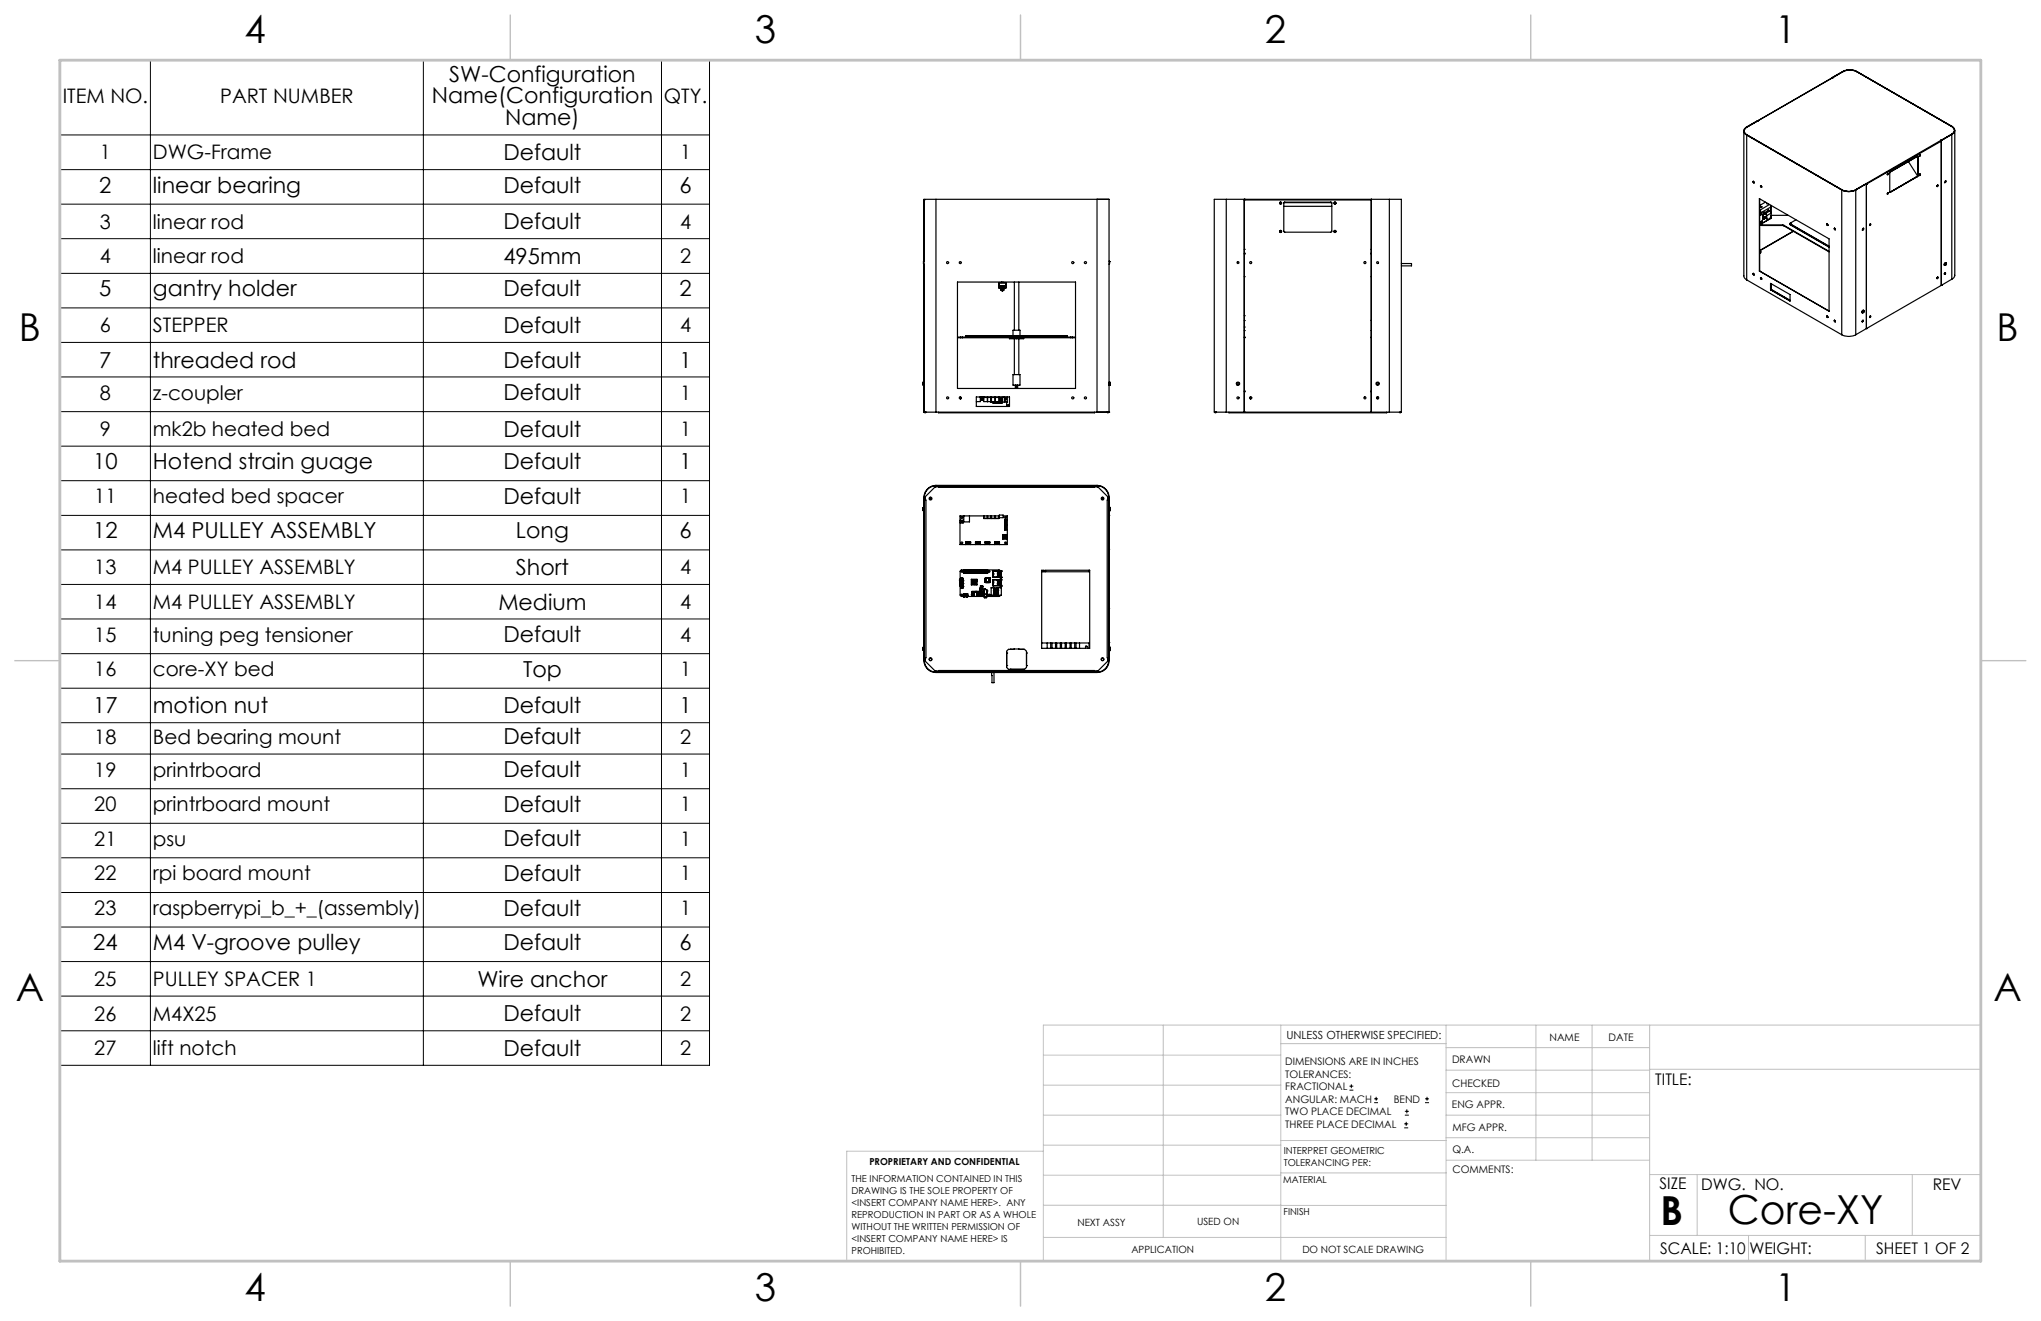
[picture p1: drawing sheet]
<svg xmlns="http://www.w3.org/2000/svg" width="432mm" height="279mm" viewBox="0 0 432 279" stroke-linecap="round" stroke-linejoin="round" font-family="sans-serif">
<g fill="none" stroke="#000" stroke-width=".21">
<path d="M12.7 12.7h137.4v212.6h-137.4zM31.8 12.7v212.6M89.6 12.7v212.6M139.9 12.7v212.6M12.7 35.9h137.4M12.7 28.5h137.4M12.7 43.2h137.4M12.7 50.5h137.4M12.7 57.8h137.4M12.7 65.1h137.4M12.7 72.4h137.4M12.7 79.7h137.4"/>
<path d="M12.7 87.1h137.4M12.7 94.4h137.4M12.7 101.7h137.4M12.7 109h137.4M12.7 116.3h137.4M12.7 123.6h137.4M12.7 130.9h137.4M12.7 138.3h137.4M12.7 145.6h137.4M12.7 152.9h137.4M12.7 159.5h137.4M12.7 166.8h137.4"/>
<path d="M12.7 174.1h137.4M12.7 181.4h137.4M12.7 188.8h137.4M12.7 196.1h137.4M12.7 203.4h137.4M12.7 210.7h137.4M12.7 218h137.4M285.5 230.6h.8M285.5 229.7h.8M285.9 229.3v.9M290.7 233.2h.8M290.7 232.4h.8"/>
<path d="M291.1 232v.8M297.1 238.5h.8M297.1 237.7h.8M297.2 235.9h.9M297.2 235.1h.9M297.5 237.3v.8M297.6 234.6v.9M301.5 233.2h.8M301.5 232.4h.8M301.9 232v.8"/>
</g>
<g fill="none" stroke="#c0c0c0" stroke-width=".21">
<path d="M246.1 216.8v44.9M271 216.8v49.9M305.9 216.8v49.9M324.9 216.8v28.6M336.8 216.8v28.6M349 216.8v49.9M220.7 235.9h50.3M220.7 229.5h50.3M220.7 223.2h50.3M271 220.7h34.9M305.9 231.1h43.1M305.9 226.3h43.1"/>
<path d="M305.9 221.6h43.1M305.9 235.9h43.1M349 226.2h70.1M220.7 243.5h-41.6v23.2h240v-49.9h-198.4v49.9M220.7 254.9l85.2 .1M220.7 248.6h50.3M220.7 242.2h50.3M271 248.1h35M271 241.2h35M305.9 240.6h43.1M306 245.4h43M349 248.4h70.1"/>
<path d="M359.1 248.4v12.9M404.6 248.4v12.9M220.7 261.7h85.2M349 261.3h70.1M369.9 261.3v5.4M394.6 261.3v5.4"/>
</g>
<path d="M107.9 3.2v9.5M215.9 3.2v9.5M323.8 3.2v9.5M3.1 139.7h9.6M419.1 139.7h9.5M107.9 266.7v9.6M215.9 266.7v9.6M323.8 266.7v9.6" fill="none" stroke="#c0c0c0" stroke-width=".3"/>
<path d="M12.7 12.7h406.4v254h-406.4z" fill="none" stroke="#c0c0c0" stroke-width=".6"/>
<g fill="none" stroke="#000" stroke-width=".25">
<path d="M387.6 16.4h.1M387.6 16.4v.1M387.6 16.4l.1 .1M387.7 16.4h.1M387.7 16.5l-15.8 9.1M387.7 16.5h.1M389.9 15.1l1.1-.3h1l.9 .3M389.9 15.1h.1M389.9 15.1l-2.3 1.3M389.9 15.1l1.1-.3 1 .1 .8 .2M389.9 15.1l-18.1 10.5M389.9 15.1l-2.2 1.3"/>
<path d="M392.8 15.1l20.1 11.6M392.8 15.1h.1M392.9 15.1l20 11.6M368.9 27.7v30.7l.2 .4 .4 .4M369.5 26.8a.92 .92 0 0 0-.6 .9 .92 .92 0 0 0 .6 .9M369.5 28.6v30.6M369.5 28.6l20.1 11.6M369.5 26.8l.1 .1M369.6 26.9a.87 .87 0 0 0-.6 .8 .87 .87 0 0 0 .6 .8M369.6 28.5l20.1 11.6M369.6 28.5l-.1 .1M370.9 38.3l.2 .2v.2l-.2-.1z"/>
<path d="M370.9 38.3l.2 .4M371 38.4l.1 .2M371.8 25.6h.1M371.8 25.6l-2.2 1.3M371.9 25.6h.1M371.9 25.6l-.1-.1-2.3 1.3M372.5 39.3l.2 .1v.2l-.2-.2zM372.5 39.3l.2 .3M372.6 39.3l.1 .2M394.8 38.8l.1 30.7M394.8 38.8l-2.2 1.3M394.8 38.8h.1"/>
<path d="M394.9 38.9h.1M399.3 36.7h.2l-.1 .3zM399.4 36.7l.1 .1-.2 .1zM403.8 34.2l1.9 3M405.6 37.3l-5.8 3.4M405.6 37.3l.1 .1M405.7 33.1l-5.9 3.3v4.3h.1M405.7 33.1h.1M405.7 33.1h-.1M405.7 37.4l-5.8 3.3M405.7 33v.1M405.7 37.1l-.1 .2"/>
<path d="M405.7 33.1v4M405.7 37.1l.1 .1M405.8 37.2l-.1 .2M405.8 33.1v4.1M406 37.1l.2-.3-.2 .3M406 33l.2-.3-.2 .4M406.1 36.9h.2l-.1 .2zM406.2 32.7l.1 .2-.2 .2zM409.8 39.3l.2-.2-.2 .3h.1M409.8 39.3v.1M409.8 39.3l.1 .1M409.9 39.2l.1 .1-.2 .2z"/>
<path d="M410.6 29.7h.1M410.6 29.7l.1 .1-15.8 9.1M410.7 29.7v30.7M411.7 38.2v.3l-.3 .2M412.9 26.7a.87 .87 0 0 1 .6 .9 .87 .87 0 0 1-.6 .8M412.9 28.4l-2.2 1.3M412.9 28.4l-20.3 11.7M412.9 28.4h.1M412.9 26.7a.91 .91 0 0 1 .7 .9 .91 .91 0 0 1-.7 .8M412.9 28.4v30.7M412.9 26.7h.1M413.6 27.6v30.7l-.2 .4-.5 .4"/>
<path d="M195.5 55.2l-.1 .1 .1 .6M195.5 42.3h.1M198 42.2h-2.5v45M198 42.2v45M198 42.2h34.1M202.6 59.7h24.9v22.5h-24.9zM211.3 59.9h.1M211.3 59.9v.5M211.4 59.8v.1M211.4 59.8l-.1 .1M211.4 59.9v.5M211.4 59.9h1.4"/>
<path d="M211.4 59.8h1.4M211.9 59.7v.1M212.2 59.7v.1M212.8 59.8v.1M212.8 59.9h.1M212.8 59.8l.1 .1M212.8 59.9v.5M212.9 59.9v.5M214.6 59.7v10.1M215.5 59.7v10.1M232.1 42.2h2.5M232.1 42.2h2.5v45h-2.5"/>
<path d="M232.1 42.2v45M234.6 55.2l.1 .2M234.7 55.4l-.1 .5M234.7 55.4h.1M259.4 42.2h-2.5v45h2.5M259.4 42.2h34.5M259.4 42.2v45M263.2 52.7h.1M263.2 42.2v.1h26.9v-.1v45M263.2 42.2h.1M263.2 58.5h.1M263.2 53.6h.1"/>
<path d="M263.2 53.7h.1M263.2 42.2v45M271.6 43.6h10.2M271.8 42.8l-.2 .1 .1 6.2h9.9l.2-.1v-6.1l-.2-.1M271.8 42.8v.1h9.8v-.1M271.8 42.8h9.8M290.1 52.7h.1M290.1 42.2h.1M290.1 58.5h.1M290.1 53.6h.1M290.1 53.7h.1M293.9 42.2h2.6v45h-2.6"/>
<path d="M293.9 42.2v45M296.5 55.7h2.1v.5h-2.1M369.5 59.2l20.1 11.6M370.9 57.8l.2 .3M371 57.9l.1 .2M372.2 42l14.8 8.5v15.3l-14.8-8.5zM372.2 57.3h.1M372.3 52.7v.3M372.3 53.1l.2 .1M372.3 53.5l.1 .1M372.3 44.4h.2M372.3 47.5l.1 .1"/>
<path d="M372.3 57.3l14.7 8.5M372.3 42.1v15.2M372.4 47.5l.3 .1M372.4 47.6l.3 .1M372.4 47.5v.1M372.5 44.4v.8M372.5 47v.4M372.5 47.4h-.2l.1 .1M372.5 45.2l-.2 .1M372.5 45.2l.3 .1M372.5 58.7l.2 .2-.1 .2zM372.5 58.7l.2 .4z"/>
<path d="M372.6 58.8l.1 .2M372.7 47.6h4.4M372.7 47.6v.1M372.7 47.7h4.4M372.8 45.3l-.5 .3M372.8 45.3a1.12 1.12 0 0 1-.5 1.8M372.9 45.5l.5-.3 .3 .2v.3l-.7 .4v-.3M373.2 46l.7 .4M373.2 44.9h.1l-.1 .1zM373.2 45.2v.1M373.2 45v.3M373.2 45l.3 .2"/>
<path d="M373.4 45.9l.4 .2M373.5 42.8l-1.2 .7M373.5 45.2l.3 .4M373.8 42.9v.2h.3M373.8 45.6v.5M374.1 44.4l.1-.1v.2zM374.4 43.3l-1.9 1.1M374.4 44.6l.3 .5M374.4 44.6l-.9 .6M374.4 44.6l-.2-.1-1 .5M374.6 59.9l4.1 2.4v1.4l-4.1-2.4zM374.6 60v1.2"/>
<path d="M374.7 43.4v1.6M374.7 45.7v.5M374.7 46.2l-2.2 1.2M374.7 43.8l-2 1.1v.4M374.7 46.2l-2 1.1v-.5M374.7 45.1l-.1 .7a.48 .48 0 0 1-.3 .5 .48 .48 0 0 1-.5-.1v-.1M374.7 45.5h3.6M374.7 45.1l-.9 .5M377.1 47.6l.3 .1M377.1 47.7l.3 .1M377.1 47.6v.1M377.4 47.7l9.6 5.5"/>
<path d="M377.4 47.7v.1M377.4 47.8l9.6 5.5M378.6 47.3v.2l8.4 4.8M378.6 47.4l8.4 4.8M378.6 47.3l8.4 4.8M378.8 47.3h.2M379.4 48.9l-7.1 4.1M379.4 48.9l-7.1 4.2M379.9 46.5l-1.3 .8M386.5 47.4h.1l.1 .3zM386.5 47.3l.2 .4M386.6 47.4l.1 .2"/>
<path d="M388.1 48.3l.2 .1v.2zM388.1 48.3l.2 .3M388.2 48.3l.1 .2M389.6 40.2l1.4 .3 1-.1 .6-.2M389.6 40.2v30.6M389.7 40.1l1.3 .4 1-.1 .6-.3M389.7 40.1l-.1 .1M392.6 40.1v.1M392.6 40.2v30.6M394.2 48.2v.4l-.2 .1M395.6 47.4h.2l-.1 .3h-.2zM395.6 47.6l.1-.3v.3l-.2 .1"/>
<path d="M395.6 47.6h-.1M395.6 47.6h.1M395.6 47.6v.1M399.3 41l.2-.3-.2 .3M399.3 40.8h.2l-.1 .3zM399.8 40.7h.1M409.8 58.8h.1M409.9 58.7l.1-.1v.2l-.2 .1zM410 58.6l-.2 .3zM411.4 57.9l.2-.2-.2 .3M411.4 57.9h-.1M411.4 57.9h.1"/>
<path d="M411.4 57.7h.2v.2l-.2 .1zM411.7 55.8v.2l-.1 .1zM411.7 55.6l.1 .1-.1 .4h-.3M411.7 55.6l-.3 .1v.4M412.9 59.1l-2.2 1.3M202.6 71.3h.6M202.6 71.4h.6M203.2 71.3h.4M203.2 71.4h.4M203.2 71.3v.1M203.6 71.3h23M203.6 71.4h23"/>
<path d="M203.6 71.3v.1M204.4 71.3v-.3h21.3v.3M204.4 71.2h21.3M211.3 60.8h.1M211.3 60.6h.1M211.3 60.4h.1M211.3 60.8l.1 .1M211.3 60.4v.2M211.3 60.6v.2M211.4 60.8v.1M211.4 60.6v.2M211.4 60.8h1.4"/>
<path d="M211.4 60.9h1.4M211.4 60.6h1.4M211.4 60.4h1.4M211.7 61.1h.7v.2h-.7zM211.8 60.9v.2M211.9 61.3l.1 .3M212 61.6h.1M212.1 61.1v.2M212.3 61.3l-.2 .3M212.3 60.9v.2M212.8 60.8v.1M212.8 60.8h.1"/>
<path d="M212.8 60.6h.1M212.8 60.4h.1M212.8 60.6v.2M212.9 60.8l-.1 .1M212.9 60.4v.2M212.9 60.6v.2M213.6 71.4v.2h3v-.2M214.3 71v-1.2h1.5v1.2M214.3 79.2h1.5v2.3h-1.5zM214.6 71.6v7.6M215.5 71.6v7.6M226.6 71.3h.3"/>
<path d="M226.6 71.4h.3M226.6 71.3v.1M226.9 71.3v.1M226.9 71.3h.6M226.9 71.4h.6M263.2 66.8h.1M263.2 71.4h.1M263.2 71.3h.1M263.2 67.8h.1M263.2 69.2h.1M263.2 69.9h.1M290.1 71.3h.1"/>
<path d="M290.1 71.4h.1M290.1 67.8h.1M290.1 69.9h.1M374.6 61.2v.1M374.6 61.2l4.1 2.4M374.7 61.2h-.1M374.7 61.2l4 2.3M374.7 60v1.2M386.5 66.9h.1l.1 .3zM386.5 66.8l.2 .3zM386.6 66.9l.1 .2M388.1 67.7l.2 .2v.2l-.2-.1z"/>
<path d="M388.1 67.7l.2 .4M388.2 67.8l.1 .2M389.6 70.8l1.4 .4 1-.2 .6-.2M394 67.9l.2-.2-.3 .4M394 66.1v.1M394 67.9l-.1 .1M394 67.9l.1 .1M394.1 68l-.1 .1M394.3 65.7v.3l-.3 .2M394.3 65.7h-.2a.27 .27 0 0 0-.2 .2 .27 .27 0 0 0 .1 .2M394.3 65.7l-.4 .2 .1 .2M394.9 69.5h.1"/>
<path d="M394.9 69.5l-2.3 1.3M395.6 66.9h.2v.1l-.2 .2zM395.6 67l.1-.2-.2 .3M395.6 67l-.1 .1M395.6 67l.1 .1M395.6 67.1h.1M410.7 60.4h.1M410.7 60.4l-15.8 9.1M195.4 80.8a.4 .4 0 0 0 0 .7M195.4 80.8v.7M195.4 81h.1M195.4 81.4h.1"/>
<path d="M195.5 87.2h.1M195.5 87.2h2.5M195.6 87.2l.1 .1 .2-.1M195.7 87.2h.1M198 87.2h34.1M198.6 87.2v.1h33v-.1M203.2 83.9v.3h.2M203.2 84.3h.1M203.3 84.2v.1M203.3 84.2l-.1 .1M206.6 84h7v2h-7zM207.4 84h.1"/>
<path d="M207.4 84v.9h-.8M207.4 84h.7M207.5 84v.6v-.6M207.5 84.2h.3M207.5 84.3h.3M207.6 84.1h.1M207.6 84v.1M207.6 84h.1M207.7 84l-.1 .1M207.8 84v.6M207.8 84.2v.1M207.8 84.6h.1"/>
<path d="M207.9 84h.1M208 84v.6l.1-.6M208.1 84h.1M208.1 84v.9h1.6M208.1 84.1h.8M208.9 84v.9M209 84.1h.7M209 84v.9M209.7 85.1h.1M209.7 85.1h.4M209.7 84v1.1M209.8 84v.9h1.7v-.8"/>
<path d="M209.8 84.1h.7M209.9 84.9l-.2 .2M210.1 85.2h.1M210.1 85.2h1.6M210.1 84.9v.3M210.5 84v.9M210.6 84.1h.7M210.6 84v.9M211.1 84.9h.1M211.1 84.9v.2h.6l-.4-.1M211.1 84.9l.1 .1M211.2 85h.1"/>
<path d="M211.2 84.9v.1M211.3 85h.1M211.3 84v1M211.3 84.9v.1M211.4 84v.1l.8-.1M211.5 84.8h.2l-.2 .1M211.5 84.2h.2h-.2M211.5 84.7h.2M211.7 84.7h.1M211.7 85.2h.1M211.8 85.1l-.1 .1M211.8 84.3v.5"/>
<path d="M211.8 85.2h.1M211.8 85.2v.1M211.8 84.8h.1M211.8 85.1h.1M211.8 84.2v.1M211.8 84.3h.1M211.8 84.1v.2M211.8 84.8v.3M211.8 84.2h.1M211.8 85.3h.1M211.8 84.1v1M212.5 84v.9l.1-.8h.5"/>
<path d="M212.8 84.1v.4l.1-.4M213 85.9h.1M213 85.7h.4M213 85.1v.9M213.1 84v1.1h-1v-1M213.4 85.7v.3M213.4 85.7h.2M214.8 81.5v.7M214.9 81.5v.5h.3v-.5M215.3 81.5v.7M232.1 87.2h1.2a.96 .96 0 0 1 1 .1l.3-.1M234.4 87.2h.1"/>
<path d="M234.6 87.2h.1M234.6 81h.1M234.6 81.4h.1M234.8 80.8l.1 .1v.5l-.1 .1M234.8 80.8h-.1l.1 .7M234.8 80.8v.7M257 87.2l.1 .1 .2-.1M257.1 87.2h.1M259.4 87.2h34.5M260 87.2v.1h33.4v-.1M263.2 82.7h.1M263.2 82.9h.1"/>
<path d="M263.2 87.2h.1M264.4 84.1h.4v.1M264.5 84.1v.3M264.6 84.1v.3M290.1 82.7h.1M290.1 82.9h.1M291.4 84v.3M291.6 84v.3M296.1 87.2l.1 .1 .2-.1M296.2 87.2h.1M195.4 107.4a.4 .4 0 0 0 0 .6M195.4 107.4v.6"/>
<path d="M195.4 107.4h.1M195.4 108h.1M195.4 107.5h.1M195.4 107.9h.1M195.5 109h.1M195.5 105.2v34.5M195.5 105.2h.1M195.5 108.2h.1M195.5 107.2h.1M195.5 116.2h.1M195.6 105.8h.3v33.3h-.3M195.6 105.3v.5"/>
<path d="M195.6 105.8v33.3M195.6 105.3h.1M195.7 105.3v.5M195.8 105.1l-.1 .2M195.8 105.1l-.2 .2M195.8 105.1v.7M197.9 102.9l-2.1 2.2M198 102.8a2.45 2.45 0 0 0-2.5 2.4M198 102.7a2.58 2.58 0 0 0-2.5 2.5M198 102.7v.1M198 102.7h34.1M198 102.8h34.1"/>
<path d="M198.1 102.9h.5h-.7M198.1 102.9h-.2M198.1 102.9l-.1-.1-.1 .1M198.6 102.8v.3h33v-.3M203.2 110h.6v.6h-.6zM203.9 109.1v1.3h1.2v-1.3M204.3 115.2v-.6h1.1v.6M204.3 114.7h1.1M204.4 114.9h.1M204.8 114.9h.1M205 114.9h.1M205.2 114.9h.1"/>
<path d="M206.4 115.2v-.6h1v.6M206.4 114.7h1M206.5 114.9h.1M206.7 114.9h.1M207 114.9h.1M207.3 114.9h.1M208.1 109.1v.6h.8v-.6M208.1 109.6h.8M208.4 115.2v-.6h1v.6M208.4 114.7h1M208.6 114.9h.1M208.7 114.9h.1"/>
<path d="M209 109.1v.6h.7v-.6M209 109.6h.7M209 114.9h.1M209.3 114.9h.1M209.8 109.1v.6h.7v-.6M209.8 109.6h.7M210.4 115.2v-.6h1.1v.6M210.4 114.7h1.1M210.5 114.9h.1M210.6 109.1v.6h.7v-.6M210.6 109.6h.7M210.9 114.9h.1"/>
<path d="M211.1 114.9h.1M211.3 114.9h.1M211.4 108.9h.8v.6h-.8zM211.4 109.1h-8.3v6.1h10v-6.1h-.9M212.2 113.1h.3v.3h-.3zM212.2 113.6h.3v.3h-.3zM212.6 110v1M212.6 111.1v1M212.7 113.1h.3v.3h-.3zM212.7 113.6h.3v.3h-.3zM212.8 110.1h.1M212.8 110.3h.1"/>
<path d="M212.8 110.6l.1 .1zM212.8 110.8h.1M212.8 111.2h.1M212.8 111.4h.1M212.8 111.7h.1M212.8 111.9l.1 .1zM213.1 110h-.6v1h.6M213.1 111.1h-.6v1h.6M213.1 113.1h-1v.9h1M232.1 102.9h-.5h.6M232.1 102.9h.1M232.1 102.9v-.1l.1 .1"/>
<path d="M232.1 102.8a2.45 2.45 0 0 1 2.5 2.4M232.1 102.7a2.58 2.58 0 0 1 2.5 2.5M232.1 102.7v.1M232.2 102.9l2.2 2.2M234.4 105.1l.2 .2M234.4 105.1v.2M234.4 105.1v.7M234.4 105.3v.5M234.4 105.3h.2M234.6 107.2h.1M234.6 108.2h.1M234.6 116.2h.1"/>
<path d="M234.6 109h.1M234.6 105.3v.2a.22 .22 0 0 1-.1 .2 .22 .22 0 0 1-.3 .1v33.3h.4v.5M234.6 105.2v34.5M234.6 105.2h.1M234.6 107.4h.1M234.6 108h.2M234.6 107.5h.1M234.6 107.9h.1M234.7 107.4v.1M234.7 107.5v.5M234.7 107.4h.1M234.8 107.4h.1v.6h-.1"/>
<path d="M234.8 107.4v.6M195.4 136.9l-.2 .1v.4l.2 .2M195.4 136.9v.7M195.4 137.6h.1M195.4 136.9h.1M195.4 137.5l.1 .1M195.4 137.4h.1M195.4 137h.1M195.5 135.9h.1M195.5 139.7a2.52 2.52 0 0 0 2.5 2.5M195.5 139.7h.1M195.5 139.7a2.46 2.46 0 0 0 2.5 2.4"/>
<path d="M195.5 137.8h.1M195.5 136.7h.1M195.5 128.7h.1M195.6 139.1v.5M195.6 139.6l.2 .2M195.6 139.6h.1M195.7 139.1v.5M195.7 139.6l.1 .2M195.8 139.8l2.1 2.2M195.8 139.1v.7M203.1 123.9h.1M203 122.8h.1"/>
<path d="M203.1 122.6h.1M203.1 123.8h.1M203.1 122.7h.1M203.1 122.9h.1M203.1 122.6h-.1l.1 .2M203.1 122.5l-.1 1.4M203.2 122.8l.1-.6h.3v2.3h-.3l-.1-.6M203.3 122.7h.1M203.3 124h.1M203.3 122.6h.1M203.3 124.4h.1M203.3 124.3h.1"/>
<path d="M203.3 122.4h.1M203.3 124.2h.1M203.3 122.3h.1M203.3 122.3h-.1l.1 2.1M203.5 122.7h.2l-.2 .1M203.5 123.7h.2l-.2 .1M203.5 123.8h.2l-.2 .1M203.5 122.6h.2l-.2 .1M203.5 123.6h.2h-.2M203.5 123.4h.2M203.5 123h.2M203.5 122.9h.1"/>
<path d="M203.5 123.9h.2l-.2 .1M203.5 122.6h.1M203.5 123.2h.2M203.5 123.3h.2M203.5 123.4h.1M203.5 123.5h.2h-.2M203.5 122.9h.2M203.5 122.8h.2M203.5 123.1h.2M203.5 124.1h.1M203.5 124h.2M203.6 122.8h.1"/>
<path d="M203.6 123.4h.1M203.6 124h.1M203.6 122.6v1.5M203.6 124.4h.1M203.6 122.3h.1M203.6 124.1h.1M203.6 122.3l.1 .9M203.6 122.5h-.1l.1 1.6M203.7 123.4l-.1 1M203.7 122.8h.1M203.7 123.4h.1M203.7 124h.1"/>
<path d="M203.7 122.9h.1M203.7 123h.1M203.7 123.1v.1M203.7 123.2v.1M203.7 123.3v.1M203.8 126.2h.1M203.8 125.9h.1M203.8 125.7h.1M203.8 126.1h.1M203.8 126.1v.1M203.8 121.1h.1M203.8 120.7h.1"/>
<path d="M203.8 120.9h.1M203.8 120.7v.4M203.8 125.7v.5M203.8 120.7h5.1M203.8 121.1h5.1M203.9 126.2h.1M203.9 125.7h.1M203.9 120.7h-.1M203.9 126h.1M203.9 125.9h.1M203.9 125.6h.1M203.9 126.2h.6"/>
<path d="M203.9 125.6v.6M203.9 120.8h.1M203.9 121h.1M203.9 126.1h.1M203.9 125.8h.1M203.9 125.6v.2M203.9 125.9v.2M203.9 125.6h.5M203.9 125.7h.2M203.9 125.8h.2M204 126h.1M204 126.1h.1"/>
<path d="M204 125.7h.1M204 125.9h.1M204 125.9v.2M204 125.6h.1M204 120.7l-.1 .1M204 125.6v.1M204 125.7h.5M204 120.7h.1M204.1 125.6v.1M204.1 125.7h.1M204.1 125.6h.1M204.1 125.8h.1"/>
<path d="M204.1 120.9h.1M204.1 121.1h.1M204.1 121.1h-.1M204.1 125.7v.1M204.2 125.8h.1M204.2 125.7h.1M204.2 125.7v.1M204.2 120.8h.1M204.2 121h.1M204.2 121l.1 .1M204.3 120.7l-.1 .1M204.3 125.6v.1"/>
<path d="M204.3 125.7h.1M204.3 125.6h.1M204.3 125.8h.1M204.3 120.7h.1M204.3 125.7v.1M204.4 126h.1M204.4 125.7h.1M204.4 120.9h.1M204.4 121.1h.1M204.4 121.1h-.1M204.4 126.1h.1M204.4 125.9h.1"/>
<path d="M204.4 125.6h.1M204.4 125.6v.2M204.4 125.9v.2M204.4 125.8h.1M204.4 120.7l.1 .1M204.5 126h.1M204.5 126.1h.1M204.5 125.9h.1M204.5 120.8h.1M204.5 121h.1M204.5 125.9v.2M204.5 121l-.1 .1"/>
<path d="M204.5 126.2h.1M204.5 126.1v.1M204.5 125.7h.1M204.5 125.6h.1M204.5 125.6v.6M204.6 125.7h.1M204.6 126.1h.1M204.6 126.1v.1M204.6 126.2h.1M204.6 125.9h.1M204.6 125.9v.1M204.6 126h.1"/>
<path d="M204.6 120.7h.1M204.6 125.7v.5M204.6 120.9h.1M204.6 121.1h.1M204.7 120.7l.1 .1M204.7 120.7v.1M204.7 121v.1M204.7 120.8h.1M204.8 120.8h.1M204.8 121h.1M204.8 121l-.1 .1M204.8 120.9h.1"/>
<path d="M204.8 120.7h.1M204.9 121.1h.1M204.9 120.9h.1M205 121h.1M205 120.8h.1M205.1 120.7h.1M205.1 121.1h.1M205.1 120.9h.1M205.2 120.8h.1M205.2 121h.1M205.3 120.7l-.1 .1M205.3 120.7h.1"/>
<path d="M205.4 121.1h.1M205.4 120.9h.1M205.4 121.1h-.1M205.5 121h.1M205.5 120.8h.1M205.5 121v.1M205.5 122.5h1.2v1.2h-1.2zM205.5 125.7h.1M205.5 125.8h.1M205.5 120.7v.1M205.5 125.7v.1M205.6 123.3h.1"/>
<path d="M205.6 123.4h.1M205.6 123.2h.1M205.6 122.9h.1M205.6 123.1h.1M205.6 122.8h.1M205.6 122.8v.1M205.6 123h.1M205.6 122.7h.1M205.6 125.7h.1M205.6 125.8h.1M205.6 122.9l.1 .1M205.6 123.3v.1"/>
<path d="M205.6 126.2h.1M205.6 125.3l.1 .9M205.6 120.7h.1M205.6 122.8v.2M205.6 123.2l.1 .1M205.6 121.1h.1M205.6 120.9h.1M205.6 123v.1M205.6 125.1v.2l1.1-.1M205.7 123.3h.1M205.7 123.3v.1M205.7 123.4h.1"/>
<path d="M205.7 123.2h-.1M205.7 123.1h.1M205.7 122.8h.1M205.7 123h.1M205.7 122.8v.2M205.7 123.3h-.1M205.7 123h-.1M205.7 120.7l.1 .1M205.7 120.7v.1M205.7 126.2h1.3M205.7 120.8h.1M205.7 121h.1"/>
<path d="M205.7 121v.1M205.7 125.3h.1M205.8 121h.1M205.8 120.8h.1M205.8 125.5h.1M205.8 125.5v.6M205.8 125.4h.1M205.8 121l-.1 .1M205.8 125.2v.2M205.8 125.9h.1M205.8 125.9h.2M205.8 125.6v.2"/>
<path d="M205.8 125.8l.2 .1M205.8 125.8v.1M205.8 126h.1M205.8 120.7h.1M205.8 126.1h.1M205.8 126h.2M205.8 125.9v.2M205.9 121.1h-.1M205.9 120.9h-.1M205.9 121.1h.1M205.9 125.3h.1M205.9 126v.1"/>
<path d="M205.9 125.2v.1M205.9 125.2h.1M206 126v-.5l-.1 .6M206 125.2l-.1 .2M206 126h.1M206 125.9h.1M206 125.4h-.1M206 125.3l-.2 .1M206 125.3h.1M206 125.2v.1M206 125.2h.1M206 120.7v.1"/>
<path d="M206 121v.1M206 120.8h.1M206 121h.1M206.1 123.6h.1M206.1 123.5v.1M206.1 123.5h.1M206.1 123.4h.1M206.1 123.3h.1M206.1 123.4v.1M206.1 122.9h.1M206.1 122.9l.1 .1M206.1 122.7h.1"/>
<path d="M206.1 122.8h.1M206.1 123h.1M206.1 125.2h.1M206.1 123.5h.3M206.1 123.2h.1M206.1 123.6h.3M206.1 122.7v.2M206.1 123v.3M206.1 123.3v.1M206.1 125.2v.1M206.1 123.1l.1 .1M206.1 123.1h.1"/>
<path d="M206.1 122.9v.1M206.1 122.8v.1M206.1 123v.1M206.1 125.3h.1M206.1 120.7h.1M206.1 120.9h.1M206.1 122.7v.4M206.1 123l.1 .1M206.1 121.1h.1M206.1 122.7l.1 .1M206.1 125.2l.1 .1M206.2 123.6h.1"/>
<path d="M206.2 123.4h.1M206.2 123.5h.1M206.2 122.9h.1M206.2 123h.1M206.2 122.8v.1M206.2 123h-.1M206.2 122.8h.1M206.2 123.1h.1M206.2 125.2h.1M206.2 123.2h.1M206.2 125.2v.1M206.2 122.7h-.1"/>
<path d="M206.2 123.5v.1M206.2 123.4h-.1M206.2 123.3h.1M206.2 123.4v.1M206.2 122.7h.1M206.2 123v.1M206.2 123.2l-.1 .3M206.2 122.9v.1M206.2 123.2v.1M206.2 122.8h-.1M206.2 120.8h.1M206.2 121h.1"/>
<path d="M206.3 120.8h.1M206.3 121h.1M206.3 122.9h.1M206.3 123.1h.1M206.3 123v.1M206.3 123h.1M206.3 122.8h.1M206.3 122.9v.1M206.3 122.7h.1M206.3 125.1h.1M206.3 125.2h.1M206.3 123.5v.1"/>
<path d="M206.3 125.2v.1M206.3 125.1h-.7v1.1M206.3 123.5h.1M206.3 122.8v.1M206.3 123.5l.1 .1M206.3 123.6h.1M206.3 120.7h.1M206.3 122.7v.1M206.4 123.5h.1M206.4 123.6h.1M206.4 122.8l-.1 .1M206.4 122.8h.1"/>
<path d="M206.4 122.9h.1M206.4 123h.1M206.4 122.7h.1M206.4 122.7h-.1M206.4 125.2h.1M206.4 120.9h.1M206.4 122.9h-.1M206.4 123.1h.1M206.4 125.2v.1M206.4 123.5v.1M206.4 122.8v.1M206.4 123v.1"/>
<path d="M206.4 125.1h.1M206.4 125.1h.6l.1 1.1M206.4 123.5l-.1 .1M206.4 122.8h-.1M206.4 123h-.3M206.4 122.9v.1M206.4 123h-.1M206.4 122.7l-.1 .1M206.5 120.8h.1M206.5 121h.1M206.5 125.2h.1M206.5 125.2v.1"/>
<path d="M206.5 125.2l.1 .1M206.6 125.3h.1M206.6 125.2v.1M206.6 125.2h.1M206.6 120.7l-.1 .1M206.6 120.7h.1M206.6 120.9h.1M206.6 121.1h.1M206.7 125.2h.1M206.7 120.9h-.1M206.7 125.5v.5l.1 .1M206.7 125.8v-.3v.5"/>
<path d="M206.7 125.9h.1M206.7 125.2v.1M206.7 125.9h.2M206.7 125.3h.1M206.7 120.8h.1M206.7 121h.1M206.7 125.4h.1M206.7 125.9v-.1l.1 .1M206.7 126h.1M206.7 125.3l.2 .1M206.7 121l.1 .1M206.7 125.2v.2"/>
<path d="M206.8 125.3h.1M206.8 125.2v.1M206.8 125.2h.1M206.8 121v.1M206.8 125.4h.1M206.8 125.2l.3 .1h-.1M206.8 120.7l-.1 .1M206.8 120.7v.1M206.8 126v.1M206.8 126h.1M206.8 125.9h.1M206.9 125.5l-.1 .6z"/>
<path d="M206.9 120.7h.1M206.9 125.9h.1M206.9 125.6l-.1 .1M206.9 125.2v.2M206.9 120.9h.1M206.9 121.1h.1M206.9 125.3h.1M207 126.2h.1M207 120.7v.1M207 125.3v.9M207 120.8h.1M207 121h.1"/>
<path d="M207 121v.1M207.1 125.7h.1M207.1 125.8h.1M207.1 125.7v.1M207.1 120.7h.1M207.2 120.9h.1M207.2 121.1h-.1M207.2 121.1h.1M207.2 120.7l.1 .1M207.3 121l-.1 .1M207.3 120.8h.1M207.3 121h.1"/>
<path d="M207.4 120.7h.1M207.4 120.9h.1M207.4 125.2h.1M207.4 124.6h.1M207.4 121.1h.1M207.4 124.3h.1M207.4 124.4h.1M207.4 124.5h.1M207.4 124.6h.2M207.4 124.5h.2M207.4 125.2h.2M207.4 124.3h.2"/>
<path d="M207.4 124.4h.2M207.4 124.8h.1M207.4 125.1h.1M207.4 125.1v1M207.5 121h.1M207.5 120.8h.1M207.5 124.2h.1l-.1 1.6M207.5 123.9v2.2M207.5 125.8h.1M207.5 124.2v1.6M207.5 124.6h.1M207.6 125.2h.1"/>
<path d="M207.6 124.6h.1M207.6 124.7h-.2h.2M207.6 124.8h-.2h.2M207.6 124.9h-.2h.2M207.6 125h-.2h.2M207.6 125.1h-.2h.2M207.6 125.2l-.2 .1h.2M207.6 125.4h-.2h.2M207.6 125.5h-.2h.2M207.6 125.6h-.2h.2M207.6 125.7h-.2h.2M207.6 120.7h.1"/>
<path d="M207.6 121.1h.1M207.7 120.9h.1M207.8 120.8h.1M207.8 121h.1M207.8 125.9h.1M207.8 124.1h.1M207.8 126h.1M207.8 124h.1M207.8 124.4h.1l-.1 1.3M207.8 124.3h.1M207.8 120.7v.1M207.9 125.6h.1"/>
<path d="M207.9 124.4h.1M207.9 124.4l-.1-.5h-.4v.9M207.9 124.3h.1M207.9 125.6l-.1 .5M207.9 120.9h.1M207.9 120.7h.1M207.9 121.1h.1M208 121h.1M208 120.8h.1M208 121l.1 .1M208.1 120.7l-.1 .1M208.1 126.2h.1"/>
<path d="M208.1 120.7h.1M208.1 124.9h.1M208.2 124.9l-.1 1.3M208.2 126.2v-1.5h.6l-.1 1.7M208.2 120.9h.1M208.2 121.1h.1M208.2 121.1h-.1M208.2 125.6h.2v.2h-.2M208.2 126.4h.1M208.2 126.4h.5M208.2 120.7l.1 .1M208.2 126.2v.2"/>
<path d="M208.3 120.8h.1M208.3 121h.1M208.3 121l-.1 .1M208.4 120.9h.1M208.4 120.7h.1M208.4 122.3h.1M208.4 123.2h.1M208.4 122.4h.1M208.4 122.7h.1M208.4 123h.1M208.4 122.8h.1M208.4 122.6h.1"/>
<path d="M208.4 122.9h.1M208.4 123.1h.1M208.4 122.5h.1M208.4 123.2h.9M208.4 122.3h.9M208.4 122.3v.9M208.4 121.1h.1M208.5 122.4h.1M208.5 120.9h-.1M208.5 122.3h.1M208.5 124.6l-.1 .1h.2M208.5 124.6v.1"/>
<path d="M208.5 123.2h.1M208.5 120.7l.1 .1M208.5 124.6l-.1-.1v.2M208.5 120.7v.1M208.5 121v.1M208.5 120.8h.1M208.6 121h.1M208.6 120.8h.1M208.6 123.2h.1M208.6 121l-.1 .1M208.6 122.3h.1M208.6 120.7h.1"/>
<path d="M208.6 120.9h.1M208.7 123.2h.1M208.7 122.3h.1M208.7 121.1h.1M208.7 120.9h.1M208.7 126h.1M208.7 125.9h.3l-.2 .1M208.8 120.8h.1M208.8 121h.1M208.8 123.2h.1M208.8 124.9h.2v.2h-.2M208.8 122.3h.1"/>
<path d="M208.8 126.2h.1M208.8 125.1v.8M208.8 126v.2M208.9 120.7h.1M208.9 123.2h.1M208.9 122.3h.1M208.9 121.1h.1M208.9 120.9h.1M208.9 120.7v.4M209 123.2h.1M209 122.3h.1M209.1 123.2h.1"/>
<path d="M209.1 122.3h.1M209.2 122.3h.1M209.2 123.2h.1M209.3 122.3h.1M209.3 123.2h.1M209.3 122.8h.1M209.3 122.9h.1M209.3 123h.1M209.3 123.1h.1M209.3 122.7h.1M209.3 122.4h.1M209.3 122.6h.1"/>
<path d="M209.3 122.5h.1M209.3 122.3v.9M209.7 125.9h.1M209.7 124.3h.1M209.7 124.3h2.1v1.6h-2.1M209.7 124.3v1.6M210.1 123.9h.1M210.1 122.6l1.6 .1M210.1 122.1h.1M210.1 120.8h.1M210.1 122.6h.1M210.1 123.1h.1"/>
<path d="M210.1 123.3h.1M210.1 121.3h.1M210.1 121.5h.1M210.1 120.8v1.3M210.1 122.6v1.3M210.1 120.8h1.6M210.1 123.9h1.6M210.1 122.6h1.6M210.1 122.1h1.6M210.2 125.5l.3 .1h-.1l.1 .2-.3-.1h.1zM210.2 125.7h.1M210.3 124.9h.1"/>
<path d="M210.2 125h.1M210.3 124.5v.1M210.3 124.5h.2M210.3 124.8l.1 .2M210.3 124.8l-.1 .2 .3 .1-.1-.1M210.3 124.7h.1M210.3 124.9v.1M210.3 124.5v.3M210.3 124.6h.1M210.3 125.2h.1M210.3 125.2l.2 .1h-.1M210.3 124.5l.2 .2"/>
<path d="M210.3 125h.1M210.4 124.5h-.1M210.4 125h.1M210.4 125l.1-.1-.1 .1M210.4 125.4l-.1 .1M210.4 125.3l-.1 .2M210.4 125.1l-.1 .1M210.4 125.2l.1 .2M210.4 125.1l.1 .1zM210.4 124.5h.1M210.4 125.4h.1M210.4 125.4v.1"/>
<path d="M210.5 125.4v.1l-.1-.1M210.5 125.4h.1M210.5 124.7l-.2 .1M210.5 124.7h.1M210.5 124.5h.1M210.5 124.7l-.2-.1 .2 .1M210.9 124.5l.2-.1-.2 .1 .2 .1zM210.9 125.1h.2zM210.9 125h.1M210.9 125.3h.1M210.9 125.8h.2M210.9 125.2h.2"/>
<path d="M210.9 124.9v.1M210.9 125.2v.1M210.9 125.7h.1M210.9 125.8h.1M210.9 124.9h.2M210.9 125.1h.1M210.9 125.6h.1M210.9 125.4h.1M210.9 124.5h.1M210.9 124.8h.2zM210.9 125.6h.2M210.9 125.1l.1 .1"/>
<path d="M211 125.9h.1M211 124.7h.1M211 125.5h.1M211 125.5l-.1 .1h.2M211 124.3h.1M211 125.5v.1M211 125.5l-.1 .1M211 125.4h-.1M211 125.4h.1M211 124.7l.1 .1M211 124.7l-.1 .1h.2M211 125.3l.1 .1"/>
<path d="M211 125.3v.2M211 125.6h.1M211 125.7v.1M211 124.6v.1M211 124.6l.1 .1M211 125.4v.1M211.1 125.6h-.1M211.1 125.4h.1M211.1 124.7h.1M211.1 124.8h.1M211.1 125.5v.1M211.1 125.5h-.1"/>
<path d="M211.1 124.9v.1M211.1 125.2v.1M211.1 125.6l-.2 .1M211.1 125.8h.1M211.3 121.6h-.3h.7v.3h-.7l.3-.1M211.3 121h-.3h.7v.3h-.7l.3-.1M211.3 121.6l.1 .1M211.3 121.8h.1M211.3 121h.1M211.3 121.2h.1M211.3 121v.2M211.3 121.6v.2"/>
<path d="M211.4 123.6h.1M211.4 123.4v.1M211.4 123.4h-.4h.7v.3h-.7l.4-.1M211.4 122.8h-.4h.7v.3h-.7l.4-.1M211.4 123h.1M211.4 122.8l.1 .1M211.4 122.8v.2M211.4 123.4v.2M211.4 121v.2M211.4 121.7v.1M211.4 123.5h.1M211.4 121.8h.1"/>
<path d="M211.4 121.7h.1M211.4 121l.1 .1M211.4 121.2h.1M211.5 123.6h.1M211.5 122.9h.1M211.5 122.9v.1M211.5 121.7h.1M211.5 121.1v.1M211.5 121.7v.1M211.5 121.1h.1M211.5 123.5v.1M211.5 123.5h.1"/>
<path d="M211.5 123h.1M211.5 121.8h.1M211.5 121.2h.1M211.6 125.9l-.2 .3h-4.3M211.6 120.8l-.2-.3-8.1 .1-.2 .2v5.1l.3 .3h2.2M211.6 122.1v.5M211.6 123.9v.4M211.7 123.9h.1M211.7 122.7h.1M211.7 122.6v.1M211.7 122.6h.1M211.7 120.8l.1 .1"/>
<path d="M211.7 122.1h.1M211.7 120.8h.1M211.8 122.7h.1M211.8 123.8h.1M211.8 123.8l-.1 .1M211.8 124h.1M211.8 123.9h.1M211.8 123.9v.1M211.8 122.6h.1M211.8 120.9h.1M211.8 122h.1M211.8 122l-.1 .1"/>
<path d="M211.8 122.1h.1M211.8 122.1v.1M211.8 122.2h.1M211.8 120.8h.1M211.8 120.9v1.1M211.8 122.7v1.1M213 138.1h.1M213.2 137.5l.2-.2h2.1h1.2l.3 .3 .2 .2v3.3l-.3 .3-.2 .2h-3.3l-.2-.2-.2-.3v-3.3zM213.7 137.3h.1M216.4 137.3h.1M217.2 138.1h.1M220.4 136h10v1.1"/>
<path d="M220.9 120.9v-.3h-.5v16.5h9.3l.1-.5 .2 .1v.4h.5v-16.5h-9.3v.3M221.5 136v1.1M222.3 136v1.1M222.6 136v1.1M223.3 136v1.1M223.6 136v1.1M224.3 136v1.1M224.6 136v1.1M225.4 136v1.1M225.6 136v1.1M226.4 136v1.1M226.6 136v1.1"/>
<path d="M227.4 136v1.1M227.6 136v1.1M228.4 136v1.1M230.4 120.6v.3h-10M234.4 139.8l-2.2 2.2M234.4 139.1v.7M234.4 139.1v.5M234.4 139.6v.2M234.4 139.6h.2M234.6 136.7h.1M234.6 137.8h.1M234.6 128.7h.1"/>
<path d="M234.6 135.9h.1M234.6 139.7a2.46 2.46 0 0 1-2.5 2.4M234.6 139.6l-.2 .2M234.6 139.7h.1M234.6 136.9h.1M234.6 139.7a2.52 2.52 0 0 1-2.5 2.5M234.6 137.4h.1M234.6 137h.1M234.7 136.9v.7M234.7 137.6h.1M234.7 136.9h.1M234.7 137.5l-.1 .1"/>
<path d="M234.8 136.9h.1v.6l-.1 .1M234.8 136.9v.7M197.9 142l.1 .1 .1-.1M197.9 142h.2M197.9 142h.7M198 142.1v.1M198 142.1h34.1M198 142.2h34.1M198.1 142h.5M198.6 142.1v-.3h33v.3M209.8 142.2l.1 2.2h.4v-2.2M213 140.8h.1"/>
<path d="M213.7 141.6h.1M216.4 141.6h.1M217.2 140.8h.1M231.6 142h.5M231.6 142h.6M232.1 142.1v.1M232.2 142l-.1 .1v-.1M232.2 142h-.1"/>
<circle cx="411.6" cy="38.4" r=".15"/>
<circle cx="200.5" cy="55.6" r=".22"/>
<circle cx="203.2" cy="55.6" r=".22"/>
<circle cx="227" cy="55.6" r=".22"/>
<circle cx="229.6" cy="55.6" r=".22"/>
<circle cx="261.9" cy="55.5" r=".21"/>
<circle cx="264.6" cy="55.5" r=".22"/>
<circle cx="270.9" cy="48.9" r=".22"/>
<circle cx="270.9" cy="42.9" r=".22"/>
<circle cx="270.9" cy="49" r=".18"/>
<circle cx="270.9" cy="43" r=".18"/>
<circle cx="282.4" cy="48.9" r=".22"/>
<circle cx="282.4" cy="42.9" r=".22"/>
<circle cx="282.4" cy="49" r=".18"/>
<circle cx="282.4" cy="43" r=".18"/>
<circle cx="288.8" cy="55.5" r=".22"/>
<circle cx="291.4" cy="55.5" r=".2"/>
<circle cx="371" cy="58" r=".15"/>
<circle cx="372.5" cy="53.4" r=".14"/>
<circle cx="372.6" cy="43.7" r=".18"/>
<circle cx="373.2" cy="46.3" r=".06"/>
<circle cx="378.8" cy="47.3" r=".11"/>
<circle cx="394.2" cy="48.5" r=".15"/>
<circle cx="394.1" cy="68" r=".16"/>
<circle cx="394.3" cy="66" r=".15"/>
<circle cx="200.5" cy="84.2" r=".22"/>
<circle cx="203.2" cy="84.2" r=".22"/>
<circle cx="227" cy="84.2" r=".22"/>
<circle cx="229.6" cy="84.2" r=".22"/>
<circle cx="261.9" cy="81.1" r=".2"/>
<circle cx="261.9" cy="81.2" r=".34"/>
<circle cx="261.9" cy="84.2" r=".22"/>
<circle cx="264.6" cy="84.1" r=".22"/>
<circle cx="288.8" cy="84.1" r=".22"/>
<circle cx="291.4" cy="84.2" r=".22"/>
<circle cx="291.4" cy="81.1" r=".35"/>
<circle cx="291.5" cy="81.2" r=".19"/>
<circle cx="196.9" cy="105.5" r=".15"/>
<circle cx="196.9" cy="105.5" r=".29"/>
<circle cx="203.5" cy="110.3" r=".17"/>
<circle cx="203.5" cy="114.8" r=".18"/>
<circle cx="203.5" cy="109.5" r=".18"/>
<circle cx="212.7" cy="114.8" r=".18"/>
<circle cx="212.7" cy="109.5" r=".18"/>
<circle cx="233.2" cy="105.4" r=".16"/>
<circle cx="233.3" cy="105.4" r=".28"/>
<circle cx="196.9" cy="139.5" r=".25"/>
<circle cx="196.9" cy="139.4" r=".31"/>
<circle cx="203.5" cy="125.8" r=".15"/>
<circle cx="203.5" cy="120.9" r=".15"/>
<circle cx="209.3" cy="125.8" r=".14"/>
<circle cx="209.3" cy="120.9" r=".14"/>
<circle cx="233.3" cy="139.4" r=".3"/>
<circle cx="233.3" cy="139.5" r=".25"/>
</g>
<g font-size="8.5">
<text x="351.3" y="259">B</text>
<text x="365.6" y="258.9">Core-XY</text>
</g>
<g font-size="8.1">
<text x="51.7" y="9">4</text>
<text x="159.7" y="9">3</text>
<text x="267.6" y="9">2</text>
<text x="375.6" y="9">1</text>
<text x="4" y="72.1">B</text>
<text x="422.4" y="72.1">B</text>
<text x="3.3" y="211.7">A</text>
<text x="421.7" y="211.7">A</text>
<text x="51.7" y="275.2">4</text>
<text x="159.7" y="275.2">3</text>
<text x="267.6" y="275.2">2</text>
<text x="375.6" y="275.2">1</text>
</g>
<g font-size="4.7">
<text x="95" y="17.3">SW-Configuration</text>
<text x="91.3" y="21.9">Name(Configuration</text>
<text x="106.9" y="26.4">Name)</text>
<text x="106.5" y="33.9">Default</text>
<text x="21" y="40.8">2</text>
<text x="32.3" y="40.8">linear bearing</text>
<text x="106.5" y="40.8">Default</text>
<text x="143.7" y="40.8">6</text>
<text x="106.5" y="48.5">Default</text>
<text x="106.5" y="55.8">495mm</text>
<text x="21" y="62.7">5</text>
<text x="32.3" y="62.7">gantry holder</text>
<text x="106.5" y="62.7">Default</text>
<text x="143.7" y="62.7">2</text>
<text x="106.5" y="70.4">Default</text>
<text x="21" y="77.8">7</text>
<text x="32.3" y="77.8">threaded rod</text>
<text x="106.5" y="77.8">Default</text>
<text x="143.7" y="77.8">1</text>
<text x="106.5" y="84.6">Default</text>
<text x="106.5" y="92.4">Default</text>
<text x="19.7" y="99.3">10</text>
<text x="32.3" y="99.3">Hotend strain guage</text>
<text x="106.5" y="99.3">Default</text>
<text x="143.7" y="99.3">1</text>
<text x="106.5" y="106.6">Default</text>
<text x="19.7" y="113.9">12</text>
<text x="32.3" y="113.9">M4 PULLEY ASSEMBLY</text>
<text x="109.2" y="113.9">Long</text>
<text x="143.7" y="113.9">6</text>
<text x="109.2" y="121.6">Short</text>
<text x="105.4" y="128.9">Medium</text>
<text x="106.5" y="135.8">Default</text>
<text x="110.6" y="143.1">Top</text>
<text x="19.7" y="150.9">17</text>
<text x="32.3" y="150.9">motion nut</text>
<text x="106.5" y="150.9">Default</text>
<text x="143.7" y="150.9">1</text>
<text x="106.5" y="157.4">Default</text>
<text x="106.5" y="164.4">Default</text>
<text x="106.5" y="171.7">Default</text>
<text x="106.5" y="179">Default</text>
<text x="106.5" y="186.3">Default</text>
<text x="106.5" y="193.6">Default</text>
<text x="19.7" y="201">24</text>
<text x="32.3" y="201">M4 V-groove pulley</text>
<text x="106.5" y="201">Default</text>
<text x="143.7" y="201">6</text>
<text x="101" y="208.7">Wire anchor</text>
<text x="106.5" y="216">Default</text>
<text x="106.5" y="223.3">Default</text>
</g>
<g font-size="4.2">
<text x="13.3" y="21.8">ITEM NO.</text>
<text x="46.6" y="21.8">PART NUMBER</text>
<text x="140.5" y="21.8">QTY.</text>
<text x="21.1" y="33.7">1</text>
<text x="32.3" y="33.7">DWG-Frame</text>
<text x="143.9" y="33.7">1</text>
<text x="21.1" y="48.3">3</text>
<text x="32.3" y="48.3">linear rod</text>
<text x="143.9" y="48.3">4</text>
<text x="21.1" y="55.7">4</text>
<text x="32.3" y="55.7">linear rod</text>
<text x="143.9" y="55.7">2</text>
<text x="21.1" y="70.3">6</text>
<text x="32.3" y="70.3">STEPPER</text>
<text x="143.9" y="70.3">4</text>
<text x="21.1" y="84.5">8</text>
<text x="32.3" y="84.5">z-coupler</text>
<text x="143.9" y="84.5">1</text>
<text x="21.1" y="92.2">9</text>
<text x="32.3" y="92.2">mk2b heated bed</text>
<text x="143.9" y="92.2">1</text>
<text x="20" y="106.5">11</text>
<text x="32.3" y="106.5">heated bed spacer</text>
<text x="143.9" y="106.5">1</text>
<text x="20" y="121.5">13</text>
<text x="32.3" y="121.5">M4 PULLEY ASSEMBLY</text>
<text x="143.9" y="121.5">4</text>
<text x="20" y="128.8">14</text>
<text x="32.3" y="128.8">M4 PULLEY ASSEMBLY</text>
<text x="143.9" y="128.8">4</text>
<text x="20" y="135.7">15</text>
<text x="32.3" y="135.7">tuning peg tensioner</text>
<text x="143.9" y="135.7">4</text>
<text x="20" y="143">16</text>
<text x="32.3" y="143">core-XY bed</text>
<text x="143.9" y="143">1</text>
<text x="20" y="157.3">18</text>
<text x="32.3" y="157.3">Bed bearing mount</text>
<text x="143.9" y="157.3">2</text>
<text x="20" y="164.3">19</text>
<text x="32.3" y="164.3">printrboard</text>
<text x="143.9" y="164.3">1</text>
<text x="20" y="171.6">20</text>
<text x="32.3" y="171.6">printrboard mount</text>
<text x="143.9" y="171.6">1</text>
<text x="20" y="178.9">21</text>
<text x="32.3" y="178.9">psu</text>
<text x="143.9" y="178.9">1</text>
<text x="20" y="186.2">22</text>
<text x="32.3" y="186.2">rpi board mount</text>
<text x="143.9" y="186.2">1</text>
<text x="20" y="193.5">23</text>
<text x="32.3" y="193.5">raspberrypi_b_+_(assembly)</text>
<text x="143.9" y="193.5">1</text>
<text x="20" y="208.5">25</text>
<text x="32.3" y="208.5">PULLEY SPACER 1</text>
<text x="143.9" y="208.5">2</text>
<text x="20" y="215.9">26</text>
<text x="32.3" y="215.9">M4X25</text>
<text x="143.9" y="215.9">2</text>
<text x="20" y="223.2">27</text>
<text x="32.3" y="223.2">lift notch</text>
<text x="143.9" y="223.2">2</text>
</g>
<g font-size="3.4">
<text x="350.2" y="229.5">TITLE:</text>
<text x="351.1" y="251.6">SIZE</text>
<text x="359.9" y="251.6">DWG. NO.</text>
<text x="408.9" y="251.7">REV</text>
<text x="351.2" y="265.2">SCALE: 1:10</text>
<text x="370.1" y="265.3">WEIGHT:</text>
<text x="396.9" y="265.2">SHEET 1 OF 2</text>
</g>
<text font-size="2.4" x="272.2" y="219.7">UNLESS OTHERWISE SPECIFIED:</text>
<g font-size="2.2">
<text x="327.8" y="220.1">NAME</text>
<text x="340.3" y="220.2">DATE</text>
<text x="271.9" y="225.3">DIMENSIONS ARE IN INCHES</text>
<text x="271.9" y="227.9">TOLERANCES:</text>
<text x="307.2" y="224.9">DRAWN</text>
<text x="271.9" y="230.6">FRACTIONAL</text>
<text x="271.9" y="233.2">ANGULAR: MACH</text>
<text x="294.9" y="233.2">BEND</text>
<text x="307.3" y="229.8">CHECKED</text>
<text x="271.9" y="235.9">TWO PLACE DECIMAL</text>
<text x="271.9" y="238.5">THREE PLACE DECIMAL</text>
<text x="307.2" y="234.5">ENG APPR.</text>
<text x="307.3" y="239.2">MFG APPR.</text>
<text x="307.3" y="243.9">Q.A.</text>
<text x="307.3" y="248.1">COMMENTS:</text>
</g>
<g font-size="2.1">
<text x="227.9" y="259.2">NEXT ASSY</text>
<text x="253.3" y="259.2">USED ON</text>
<text x="239.3" y="265">APPLICATION</text>
<text x="275.5" y="265.1">DO NOT SCALE DRAWING</text>
</g>
<g font-size="2">
<text x="271.6" y="244.1">INTERPRET GEOMETRIC</text>
<text x="180.2" y="250">THE INFORMATION CONTAINED IN THIS</text>
<text x="183.9" y="246.4">PROPRIETARY AND CONFIDENTIAL</text>
<text x="271.5" y="250.2">MATERIAL</text>
<text x="271.6" y="246.6">TOLERANCING PER:</text>
<text x="180.2" y="252.5">DRAWING IS THE SOLE PROPERTY OF</text>
<text x="180.2" y="255.1">&lt;INSERT COMPANY NAME HERE&gt;. ANY</text>
<text x="180.2" y="257.6">REPRODUCTION IN PART OR AS A WHOLE</text>
<text x="271.5" y="257">FINISH</text>
<text x="180.2" y="260.1">WITHOUT THE WRITTEN PERMISSION OF</text>
<text x="180.2" y="262.6">&lt;INSERT COMPANY NAME HERE&gt; IS</text>
<text x="180.2" y="265.2">PROHIBITED.</text>
</g>
</svg>
